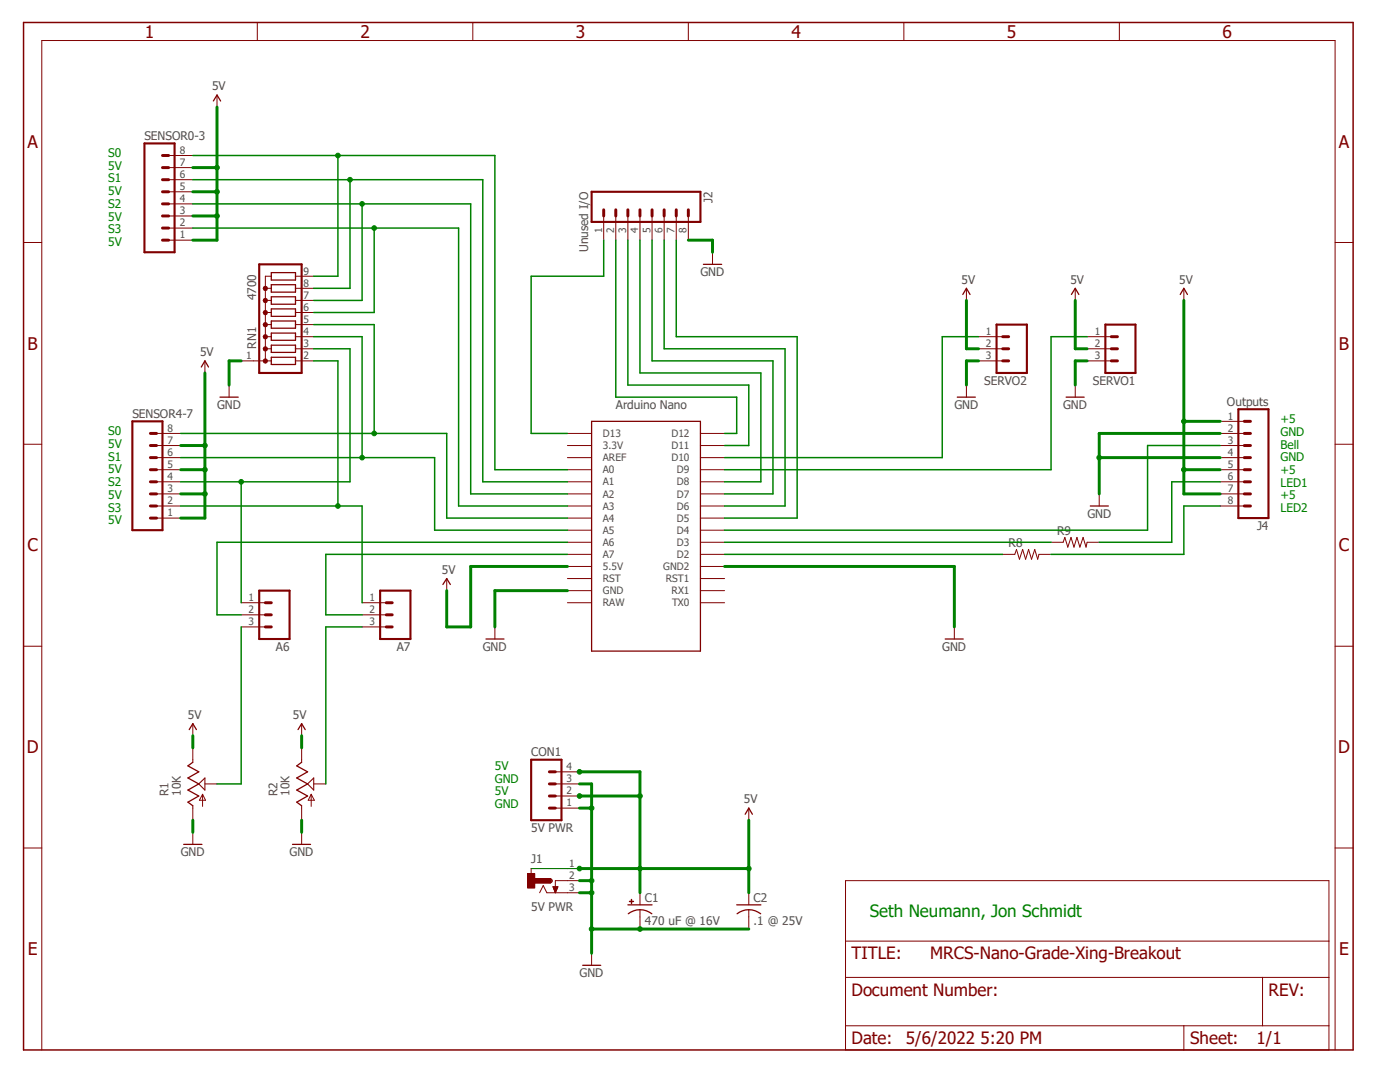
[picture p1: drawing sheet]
<svg xmlns="http://www.w3.org/2000/svg" width="279mm" height="216mm" viewBox="0 0 279 216" stroke-linecap="round" stroke-linejoin="round" font-family="sans-serif">
<path d="M4.2 4.2l266.2 205.9M270.4 4.2l-266.2 205.9" fill="none" stroke="#fff" stroke-width=".2"/>
<path d="M4.7 4.5h265.3v205h-265.3z" fill="none" stroke="#800000" stroke-width=".3"/>
<g fill="none" stroke="#800000" stroke-width=".2">
<path d="M51.4 4.5v3.6M94.4 4.5v3.6M137.4 4.5v3.6M180.4 4.5v3.6M223.4 4.5v3.6M4.7 48.4h3.6M266.4 48.4h3.6M4.7 88.6h3.6M113.2 88.9h4.9M113.2 91.3h4.9M113.2 98.6h4.9M113.2 96.1h4.9"/>
<path d="M113.2 93.7h4.9M113.2 86.5h4.9M139.8 88.9h4.8M139.8 91.3h4.8M139.8 98.6h4.8M139.8 96.1h4.8M139.8 93.7h4.8M139.8 86.5h4.8M266.4 88.6h3.6M113.2 117.9h4.9M113.2 115.4h4.9M113.2 113h4.9"/>
<path d="M113.2 110.6h4.9M113.2 108.2h4.9M113.2 105.8h4.9M113.2 103.4h4.9M113.2 101h4.9M139.8 117.9h4.8M139.8 115.4h4.8M139.8 113h4.8M139.8 110.6h4.8M139.8 108.2h4.8M139.8 105.8h4.8M139.8 103.4h4.8"/>
<path d="M139.8 101h4.8M4.7 128.9h3.6M113.2 120.3h4.9M139.8 120.3h4.8M266.4 128.9h3.6M4.7 169.2h3.6M107.7 178.1l.7-1.4 .7 1.4h4.1M113.2 175.7h-2.4v2.4M113.2 173.3h-7.2v1.2M168.7 175.7h96.5v33.8h-96.5zM266.4 169.2h3.6M168.7 195h96.5"/>
<path d="M168.7 187.8h96.5M252 195v9.7M8.3 209.5v-201.4h258.1v201.4M168.7 204.7h96.5M236.3 204.7v4.8"/>
</g>
<path d="M118.1 84.1h21.7v45.8h-21.7zM109.6 175.4a.36 .36 0 0 1 .4 .3 .36 .36 0 0 1-.4 .4M109.9 175.4a.37 .37 0 0 1 .3 .3 .37 .37 0 0 1-.2 .4h-.1" fill="none" stroke="#800000" stroke-width=".25"/>
<path d="M106.8 175.3h3.1v.9h-3.1z" fill-rule="evenodd" fill="#800000"/>
<path d="M106.8 175.3h3.1v.9h-3.1z" fill="none" stroke="#800000" stroke-width=".2"/>
<path d="M105.3 174.3h1.4v2.9h-1.4z" fill-rule="evenodd" fill="#800000"/>
<g fill="none" stroke="#800000" stroke-width=".2">
<path d="M43.3 19v2.4M192.9 57.5v2.4M214.6 57.5v2.4M236.3 57.5v2.4M45.7 76.8v2.4M192.9 76.8v2.4M195.3 67.2h4.8M195.3 69.6h4.8M195.3 72h4.8M214.6 76.8v2.4M219.4 98.6v2.4M89.2 115.4v2.5"/>
<path d="M98.8 125.1v2.4M190.5 125.1v2.4M110.8 158.8h4.9M110.8 156.4h4.9M110.8 154h4.9M105.3 174.3h1.4v2.9h-1.4zM110.4 177h.9l-.5 1.1zM110.4 177h.9M110.4 177.2h.8M110.4 177.1h.9M110.5 177.3h.7M110.5 177.4h.7"/>
<path d="M110.6 177.5h.5M110.6 177.4h.5M110.6 177.6h.5M110.7 177.7h.3M110.7 177.8h.3M110.7 177.9h.2M110.8 178h.1M110.8 178.1h.1M110.8 161.2h4.9M113.2 173.3h2.5M113.2 175.7h2.5M113.2 178.1h2.5"/>
<path d="M149.4 161.2v2.5M118.1 190.2v2.4M127.7 181.5v1.5"/>
</g>
<g fill="none" stroke="#800000" stroke-width=".25">
<path d="M42.6 20.2l.7-1.2 .7 1.2M192.2 58.8l.7-1.3 .7 1.3M213.8 58.8l.8-1.3 .7 1.3M235.5 58.8l.8-1.3 .7 1.3M43.9 79.2h3.6M191.1 79.2h3.5M212.8 79.2h3.6M88.4 116.6l.8-1.2 .7 1.2M217.6 101h3.6M97 127.5h3.6M188.6 127.5h3.6M148.7 162.5l.7-1.3 .8 1.3"/>
<path d="M116.3 192.6h3.6M125.3 180.6h4.8M125.4 182.3a3.8 3.8 0 0 1 4.7 0"/>
</g>
<path d="M198.9 64.8h6v9.6h-6zM106 151.6h6.1v12.1h-6.1z" fill="none" stroke="#800000" stroke-width=".42"/>
<path d="M200.1 72h1.2M200.1 69.6h1.2M200.1 67.2h1.2M109.6 156.4h1.2M109.6 158.8h1.2M109.6 154h1.2M109.6 161.2h1.2" fill="none" stroke="#800000" stroke-width=".59"/>
<path d="M125.6 179.8l.8 .1z" fill-rule="evenodd" fill="#800000"/>
<path d="M125.6 179.8l.8 .1z" fill="none" stroke="#800000" stroke-width=".2"/>
<path d="M126 179.5l.1 .8z" fill-rule="evenodd" fill="#800000"/>
<g fill="none" stroke="#800000" stroke-width=".2">
<path d="M33.7 38.3h4.8M33.7 35.9h4.8M33.7 33.4h4.8M33.7 31h4.8M33.7 47.9h4.8M33.7 45.5h4.8M33.7 43.1h4.8M33.7 40.7h4.8M53 59.9h1.1M53 57.5h1.1M54.1 55.1h-1.1v16.9M59 59.9h1.2"/>
<path d="M59 57.5h1.2M59 55.1h1.2M50.5 72h3.6M53 69.6h1.1M53 67.2h1.1M53 64.8h1.1M53 62.4h1.1M59 72h1.2M59 69.6h1.2M59 67.2h1.2M59 64.8h1.2M59 62.4h1.2"/>
<path d="M31.2 98.6h4.9M31.2 96.1h4.9M31.2 93.7h4.9M31.2 91.3h4.9M31.2 88.9h4.9M31.2 86.5h4.9M243.5 98.6h4.8M243.5 96.1h4.8M243.5 93.7h4.8M243.5 91.3h4.8M243.5 88.9h4.8M243.5 86.5h4.8"/>
<path d="M243.5 84.1h4.8M31.2 103.4h4.9M31.2 101h4.9M200.1 110.6h2.4l.4-1 .6 2 .6-2 .6 2 .6-2 .6 2 .6-2 .6 2 .2-1h2.5M209.8 108.2h2.4l.3-1 .6 2 .6-2 .6 2 .6-2 .6 2 .7-2 .5 2 .3-1h2.4M243.5 101h4.8M126 179.5l.1 .8zM127.7 178.1v2.5M149.4 178.1v2.5M127.7 183v2.4M149.4 181.5v3.9"/>
</g>
<path d="M54.1 54.4h4.9v1.5h-4.9zM54.1 56.8h4.9v1.5h-4.9zM54.1 59.2h4.9v1.5h-4.9zM54.1 71.3h4.9v1.4h-4.9zM54.1 61.6h4.9v1.5h-4.9zM54.1 64.1h4.9v1.4h-4.9zM54.1 66.5h4.9v1.4h-4.9zM54.1 68.9h4.9v1.4h-4.9zM147 180.6h4.8M147.1 182.3a3.8 3.8 0 0 1 4.7 0" fill="none" stroke="#800000" stroke-width=".25"/>
<path d="M28.8 28.6h6v21.7h-6zM51.7 52.7h8.5v21.7h-8.5zM26.4 84.1h6v21.7h-6zM247.1 81.7h6.1v21.7h-6.1z" fill="none" stroke="#800000" stroke-width=".42"/>
<g fill="none" stroke="#800000" stroke-width=".59">
<path d="M32.4 38.3h1.3M32.4 35.9h1.3M32.4 33.4h1.3M32.4 31h1.3M32.4 43.1h1.3M32.4 45.5h1.3M32.4 47.9h1.3M32.4 40.7h1.3M30 98.6h1.2M30 93.7h1.2M30 96.1h1.2M30 91.3h1.2"/>
<path d="M30 88.9h1.2M30 86.5h1.2M248.3 98.6h1.3M248.3 93.7h1.3M248.3 96.1h1.3M248.3 91.3h1.3M248.3 88.9h1.3M248.3 86.5h1.3M248.3 84.1h1.3M30 101h1.2M30 103.4h1.2M248.3 101h1.3"/>
</g>
<path d="M52.7 57.2l.3-.1 .3 .1 .1 .3-.1 .4-.3 .1-.3-.1-.2-.4h.5h-.5z" fill-rule="evenodd" fill="#800000"/>
<path d="M52.7 57.2l.3-.1 .3 .1 .1 .3-.1 .4-.3 .1-.3-.1-.2-.4h.5h-.5z" fill="none" stroke="#800000" stroke-width=".2"/>
<path d="M52.7 59.6l.3-.1 .3 .1 .1 .3-.1 .4-.3 .1-.3-.1-.2-.4h.5h-.5z" fill-rule="evenodd" fill="#800000"/>
<path d="M52.7 59.6l.3-.1 .3 .1 .1 .3-.1 .4-.3 .1-.3-.1-.2-.4h.5h-.5z" fill="none" stroke="#800000" stroke-width=".2"/>
<path d="M52.7 62.1l.3-.2 .3 .2 .1 .3-.1 .3-.3 .1-.3-.1-.2-.3h.5h-.5z" fill-rule="evenodd" fill="#800000"/>
<path d="M52.7 62.1l.3-.2 .3 .2 .1 .3-.1 .3-.3 .1-.3-.1-.2-.3h.5h-.5z" fill="none" stroke="#800000" stroke-width=".2"/>
<path d="M52.7 64.5l.3-.2 .3 .2 .1 .3-.1 .3-.3 .1-.3-.1-.2-.3h.5h-.5z" fill-rule="evenodd" fill="#800000"/>
<path d="M52.7 64.5l.3-.2 .3 .2 .1 .3-.1 .3-.3 .1-.3-.1-.2-.3h.5h-.5z" fill="none" stroke="#800000" stroke-width=".2"/>
<path d="M52.7 66.9l.3-.1 .3 .1 .1 .3-.1 .3-.3 .1-.3-.1-.2-.3h.5h-.5z" fill-rule="evenodd" fill="#800000"/>
<path d="M52.7 66.9l.3-.1 .3 .1 .1 .3-.1 .3-.3 .1-.3-.1-.2-.3h.5h-.5z" fill="none" stroke="#800000" stroke-width=".2"/>
<path d="M52.7 69.3l.3-.1 .3 .1 .1 .3-.1 .3-.3 .2-.3-.2-.2-.3h.5h-.5z" fill-rule="evenodd" fill="#800000"/>
<path d="M52.7 69.3l.3-.1 .3 .1 .1 .3-.1 .3-.3 .2-.3-.2-.2-.3h.5h-.5z" fill="none" stroke="#800000" stroke-width=".2"/>
<path d="M52.7 71.7l.3-.1 .3 .1 .1 .3-.1 .3-.3 .2-.3-.2-.2-.3h.5h-.5z" fill-rule="evenodd" fill="#800000"/>
<g fill="none" stroke="#800000" stroke-width=".2">
<path d="M60.2 59.9h2.4M60.2 57.5h2.4M60.2 55.1h2.4M120.5 43.1v4.8M122.9 43.1v4.8M125.3 43.1v4.8M127.7 43.1v4.8M130.1 43.1v4.8M132.5 43.1v4.8M135 43.1v4.8M137.4 43.1v4.8M142.2 50.3v2.4"/>
<path d="M40.9 72v2.4M48.1 72h2.4M52.7 71.7l.3-.1 .3 .1 .1 .3-.1 .3-.3 .2-.3-.2-.2-.3h.5h-.5zM60.2 72h2.4M60.2 69.6h2.4M60.2 67.2h2.4M60.2 64.8h2.4M60.2 62.4h2.4M217 72h4.8M217 69.6h4.8M217 67.2h4.8M48.1 120.3h4.9"/>
<path d="M48.1 122.7h4.9M48.1 125.1h4.9M72.3 120.3h4.8M72.3 122.7h4.8M72.3 125.1h4.8M38.5 144.4v2.4M38.5 149.2v2.9M40.4 158.5v2.4M40.4 158.5l.6 1.2h-1.2zM40.9 156.4h2.4M60.2 144.4v2.4M60.2 149.2v2.9"/>
<path d="M62.1 158.5l.6 1.2h-1.2zM62.1 158.5v2.4M62.6 156.4h2.4M38.5 160.8v2.9M38.5 166.1v2.4M60.2 160.8v2.9M60.2 166.1v2.4"/>
</g>
<path d="M118.1 38.3h21.7v6h-21.7zM220.6 64.8h6v9.6h-6zM51.7 117.9h6.1v9.6h-6.1zM75.9 117.9h6v9.6h-6z" fill="none" stroke="#800000" stroke-width=".42"/>
<g fill="none" stroke="#800000" stroke-width=".59">
<path d="M120.5 41.9v1.2M122.9 41.9v1.2M125.3 41.9v1.2M127.7 41.9v1.2M130.1 41.9v1.2M132.5 41.9v1.2M135 41.9v1.2M137.4 41.9v1.2M221.8 72h1.2M221.8 69.6h1.2M221.8 67.2h1.2M53 125.1h1.1"/>
<path d="M53 122.7h1.1M53 120.3h1.1M77.1 125.1h1.2M77.1 122.7h1.2M77.1 120.3h1.2"/>
</g>
<path d="M140.4 52.7h3.6M40.2 73.2l.7-1.2 .7 1.2M37.8 145.6l.7-1.2 .7 1.2M38.5 152.1l-1 .7 2.2 1.2-2.2 1.2 2.2 1.2-2.2 1.2 2.2 1.2-2.2 1.3 1 .7M59.5 145.6l.7-1.2 .7 1.2M60.2 152.1l-1 .7 2.2 1.2-2.2 1.2 2.2 1.2-2.2 1.2 2.2 1.2-2.2 1.3 1 .7M36.7 168.5h3.6M58.4 168.5h3.6" fill="none" stroke="#800000" stroke-width=".25"/>
<path d="M39.7 156.4l1.2-1.2v2.4zM61.4 156.4l1.2-1.2v2.4z" fill="none" stroke="#800000" stroke-width=".21"/>
<path d="M113.2 117.9h-14.4v7.2M144.6 113h45.9v12.1M115.7 156.4h2.4v33.8M115.7 161.2h2.4M115.7 175.7h2.4M115.7 178.1h2.4" fill="none" stroke="#008000" stroke-width=".59"/>
<circle cx="118.1" cy="178.1" r=".46" fill="#008000"/>
<circle cx="118.1" cy="178.1" r=".46" fill="none" stroke="#008000" stroke-width=".2"/>
<circle cx="118.1" cy="175.7" r=".46" fill="#008000"/>
<circle cx="118.1" cy="175.7" r=".46" fill="none" stroke="#008000" stroke-width=".2"/>
<circle cx="118.1" cy="161.2" r=".46" fill="#008000"/>
<circle cx="118.1" cy="161.2" r=".46" fill="none" stroke="#008000" stroke-width=".2"/>
<path d="M118.1 185.4h31.3" fill="none" stroke="#008000" stroke-width=".59"/>
<circle cx="118.1" cy="185.4" r=".46" fill="#008000"/>
<circle cx="118.1" cy="185.4" r=".46" fill="none" stroke="#008000" stroke-width=".2"/>
<circle cx="127.7" cy="185.4" r=".46" fill="#008000"/>
<circle cx="127.7" cy="185.4" r=".46" fill="none" stroke="#008000" stroke-width=".2"/>
<path d="M219.4 91.3h24.1M243.5 86.5h-24.1v12.1" fill="none" stroke="#008000" stroke-width=".59"/>
<circle cx="219.4" cy="91.3" r=".46" fill="#008000"/>
<g fill="none" stroke="#008000" stroke-width=".2">
<path d="M106 173.3h9.7"/>
<circle cx="219.4" cy="91.3" r=".46"/>
</g>
<path d="M137.4 47.9h4.8v2.4M48.1 72h-2.4v4.8M195.3 72h-2.4v4.8M217 72h-2.4v4.8M115.7 154h12v24.1M115.7 158.8h12M38.5 163.7v2.4M60.2 163.7v2.4M115.7 173.3h33.7" fill="none" stroke="#008000" stroke-width=".59"/>
<circle cx="127.7" cy="158.8" r=".46" fill="#008000"/>
<circle cx="127.7" cy="158.8" r=".46" fill="none" stroke="#008000" stroke-width=".2"/>
<circle cx="127.7" cy="173.3" r=".46" fill="#008000"/>
<circle cx="127.7" cy="173.3" r=".46" fill="none" stroke="#008000" stroke-width=".2"/>
<path d="M149.4 173.3v4.8" fill="none" stroke="#008000" stroke-width=".59"/>
<circle cx="115.7" cy="173.3" r=".46" fill="#008000"/>
<circle cx="115.7" cy="173.3" r=".46" fill="none" stroke="#008000" stroke-width=".2"/>
<circle cx="115.7" cy="154" r=".46" fill="#008000"/>
<circle cx="115.7" cy="154" r=".46" fill="none" stroke="#008000" stroke-width=".2"/>
<circle cx="115.7" cy="158.8" r=".46" fill="#008000"/>
<circle cx="115.7" cy="158.8" r=".46" fill="none" stroke="#008000" stroke-width=".2"/>
<path d="M149.4 163.7v9.6" fill="none" stroke="#008000" stroke-width=".59"/>
<circle cx="149.4" cy="173.3" r=".46" fill="#008000"/>
<circle cx="149.4" cy="173.3" r=".46" fill="none" stroke="#008000" stroke-width=".2"/>
<path d="M236.3 59.9v38.7h7.2M236.3 93.7h7.2" fill="none" stroke="#008000" stroke-width=".59"/>
<circle cx="236.3" cy="93.7" r=".46" fill="#008000"/>
<circle cx="236.3" cy="93.7" r=".46" fill="none" stroke="#008000" stroke-width=".2"/>
<path d="M236.3 84.1h7.2" fill="none" stroke="#008000" stroke-width=".59"/>
<circle cx="236.3" cy="84.1" r=".46" fill="#008000"/>
<circle cx="236.3" cy="84.1" r=".46" fill="none" stroke="#008000" stroke-width=".2"/>
<path d="M38.5 38.3h4.8v9.6h-4.8M38.5 43.1h4.8M192.9 59.9v9.7h2.4M214.6 59.9v9.7h2.4" fill="none" stroke="#008000" stroke-width=".59"/>
<circle cx="43.3" cy="43.1" r=".46" fill="#008000"/>
<circle cx="43.3" cy="43.1" r=".46" fill="none" stroke="#008000" stroke-width=".2"/>
<path d="M38.5 33.4h4.8v4.9" fill="none" stroke="#008000" stroke-width=".59"/>
<circle cx="43.3" cy="38.3" r=".46" fill="#008000"/>
<circle cx="43.3" cy="38.3" r=".46" fill="none" stroke="#008000" stroke-width=".2"/>
<path d="M43.3 21.4v12" fill="none" stroke="#008000" stroke-width=".59"/>
<circle cx="43.3" cy="33.4" r=".46" fill="#008000"/>
<circle cx="43.3" cy="33.4" r=".46" fill="none" stroke="#008000" stroke-width=".2"/>
<path d="M36.1 88.9h4.8v14.5h-4.8M36.1 93.7h4.8M36.1 98.6h4.8" fill="none" stroke="#008000" stroke-width=".59"/>
<circle cx="40.9" cy="98.6" r=".46" fill="#008000"/>
<circle cx="40.9" cy="98.6" r=".46" fill="none" stroke="#008000" stroke-width=".2"/>
<circle cx="40.9" cy="93.7" r=".46" fill="#008000"/>
<circle cx="40.9" cy="93.7" r=".46" fill="none" stroke="#008000" stroke-width=".2"/>
<path d="M40.9 74.4v14.5" fill="none" stroke="#008000" stroke-width=".59"/>
<circle cx="40.9" cy="88.9" r=".46" fill="#008000"/>
<circle cx="40.9" cy="88.9" r=".46" fill="none" stroke="#008000" stroke-width=".2"/>
<path d="M113.2 113h-19.3v12.1h-4.7v-7.2M38.5 146.8v2.4M60.2 146.8v2.4" fill="none" stroke="#008000" stroke-width=".59"/>
<path d="M38.5 31h60.3v62.7h14.4M67.4 31v24.1h-4.8" fill="none" stroke="#008000" stroke-width=".3"/>
<circle cx="67.4" cy="31" r=".46" fill="#008000"/>
<circle cx="67.4" cy="31" r=".46" fill="none" stroke="#008000" stroke-width=".2"/>
<path d="M38.5 40.7h55.4v57.9h19.3M72.3 40.7v19.2h-9.7" fill="none" stroke="#008000" stroke-width=".3"/>
<circle cx="72.3" cy="40.7" r=".46" fill="#008000"/>
<circle cx="72.3" cy="40.7" r=".46" fill="none" stroke="#008000" stroke-width=".2"/>
<path d="M38.5 45.5h53v55.5h21.7M74.7 45.5v16.9h-12.1" fill="none" stroke="#008000" stroke-width=".3"/>
<circle cx="74.7" cy="45.5" r=".46" fill="#008000"/>
<circle cx="74.7" cy="45.5" r=".46" fill="none" stroke="#008000" stroke-width=".2"/>
<path d="M38.5 35.9h57.9v60.2h16.8M69.8 35.9v21.6h-7.2" fill="none" stroke="#008000" stroke-width=".3"/>
<circle cx="69.9" cy="35.9" r=".46" fill="#008000"/>
<circle cx="69.9" cy="35.9" r=".46" fill="none" stroke="#008000" stroke-width=".2"/>
<path d="M62.6 64.8h12.1v21.7M195.3 67.2h-7.3v24.1h-43.4M217 67.2h-7.2v26.5h-65.2M36.1 86.5h53.1v16.9h24M243.5 96.1h-9.7v12.1h-14.4M243.5 88.9h-14.5v16.9h-84.4M144.6 110.6h55.5M144.6 108.2h65.2M243.5 101h-7.2v9.6h-26.5" fill="none" stroke="#008000" stroke-width=".3"/>
<circle cx="74.7" cy="86.5" r=".46" fill="#008000"/>
<circle cx="74.7" cy="86.5" r=".46" fill="none" stroke="#008000" stroke-width=".2"/>
<path d="M62.6 67.2h9.7v24.1M36.1 91.3h50.6v14.5h26.5" fill="none" stroke="#008000" stroke-width=".3"/>
<circle cx="72.3" cy="91.3" r=".46" fill="#008000"/>
<circle cx="72.3" cy="91.3" r=".46" fill="none" stroke="#008000" stroke-width=".2"/>
<path d="M62.6 69.6h7.2v26.5h-33.7M48.1 96.1v24.2" fill="none" stroke="#008000" stroke-width=".3"/>
<circle cx="48.1" cy="96.1" r=".46" fill="#008000"/>
<circle cx="48.1" cy="96.1" r=".46" fill="none" stroke="#008000" stroke-width=".2"/>
<g fill="none" stroke="#008000" stroke-width=".3">
<path d="M120.5 47.9v7.2h-14.5v31.4h7.2M122.9 47.9v31.3h24.1v7.3h-2.4M125.3 47.9v28.9h24.1v12.1h-4.8M127.7 47.9v26.5h24.1v21.7h-7.2M130.1 47.9v24.1h24.2v26.6h-9.7M132.5 47.9v21.7h24.2v31.4h-12.1M135 47.9v19.3h24.1v36.2h-14.5M62.6 72h4.8v29M36.1 101h36.2v19.3M113.2 108.2h-69.9v14.5h4.8M113.2 110.6h-48.2v12.1h7.3M48.1 125.1v31.3h-4.8"/>
<path d="M72.3 125.1h-7.3v31.3"/>
</g>
<circle cx="67.4" cy="101" r=".46" fill="#008000"/>
<circle cx="67.4" cy="101" r=".46" fill="none" stroke="#008000" stroke-width=".2"/>
<g font-size="3.5" fill="#800000">
<text x="28.9" y="7.5">1</text>
<text x="71.9" y="7.5">2</text>
<text x="114.9" y="7.5">3</text>
<text x="157.9" y="7.5">4</text>
<text x="201" y="7.5">5</text>
<text x="244" y="7.5">6</text>
<text x="5.5" y="29.5">A</text>
<text x="267.2" y="29.5">A</text>
<text x="5.5" y="69.8">B</text>
<text x="267.2" y="69.8">B</text>
<text x="5.5" y="110">C</text>
<text x="267.2" y="110">C</text>
<text x="5.3" y="150.3">D</text>
<text x="267" y="150.3">D</text>
<text x="5.5" y="190.6">E</text>
<text x="267.3" y="190.6">E</text>
</g>
<text font-size="3.4" fill="#008000" x="173.6" y="183">Seth Neumann, Jon Schmidt</text>
<g font-size="3.4" fill="#800000">
<text x="169.9" y="191.4">TITLE:</text>
<text x="185.6" y="191.4">MRCS-Nano-Grade-Xing-Breakout</text>
<text x="169.9" y="198.7">Document Number:</text>
<text x="253.2" y="198.7">REV:</text>
<text x="169.9" y="208.3">Date:</text>
<text x="180.8" y="208.3">5/6/2022 5:20 PM</text>
<text x="237.5" y="208.3">Sheet:</text>
<text x="250.7" y="208.3">1/1</text>
</g>
<g font-size="2.4" fill="#505050">
<text x="42.3" y="18">5V</text>
<text x="28.8" y="27.9">SENSOR0-3</text>
<text x="142.2" y="40.6" transform="rotate(-90 142.2 40.6)">J2</text>
<text x="117.3" y="50.3" transform="rotate(-90 117.3 50.3)">Unused I/O</text>
<text x="51.1" y="59.9" transform="rotate(-90 51.1 59.9)">4700</text>
<text x="139.8" y="55.2">GND</text>
<text x="191.9" y="56.6">5V</text>
<text x="213.6" y="56.6">5V</text>
<text x="235.3" y="56.6">5V</text>
<text x="39.9" y="71.1">5V</text>
<text x="51.1" y="69.6" transform="rotate(-90 51.1 69.6)">RN1</text>
<text x="196.4" y="76.8">SERVO2</text>
<text x="218.1" y="76.8">SERVO1</text>
<text x="26.4" y="83.4">SENSOR4-7</text>
<text x="43.3" y="81.7">GND</text>
<text x="122.9" y="81.7">Arduino Nano</text>
<text x="190.5" y="81.7">GND</text>
<text x="212.2" y="81.7">GND</text>
<text x="244.9" y="80.9">Outputs</text>
<text x="210.9" y="106.8">R9</text>
<text x="217" y="103.4">GND</text>
<text x="250.9" y="105.8">J4</text>
<text x="201.3" y="109.2">R8</text>
<text x="88.2" y="114.5">5V</text>
<text x="55" y="129.9">A6</text>
<text x="79.2" y="129.9">A7</text>
<text x="96.4" y="129.9">GND</text>
<text x="188" y="129.9">GND</text>
<text x="37.5" y="143.4">5V</text>
<text x="58.5" y="143.4">5V</text>
<text x="106" y="150.9">CON1</text>
<text x="33.7" y="158.8" transform="rotate(-90 33.7 158.8)">R1</text>
<text x="36.1" y="158.8" transform="rotate(-90 36.1 158.8)">10K</text>
<text x="55.4" y="158.8" transform="rotate(-90 55.4 158.8)">R2</text>
<text x="57.8" y="158.8" transform="rotate(-90 57.8 158.8)">10K</text>
<text x="148.5" y="160.3">5V</text>
<text x="106" y="166.1">5V PWR</text>
<text x="36.1" y="170.9">GND</text>
<text x="57.8" y="170.9">GND</text>
<text x="106" y="172.1">J1</text>
<text x="128.7" y="180">C1</text>
<text x="150.4" y="180">C2</text>
<text x="106" y="181.8">5V PWR</text>
<text x="128.7" y="184.5">470 uF @ 16V</text>
<text x="150.4" y="184.5">.1 @ 25V</text>
<text x="115.7" y="195">GND</text>
</g>
<g font-size="2.4" fill="#008000">
<text x="21.6" y="31.3">S0</text>
<text x="21.6" y="33.9">5V</text>
<text x="21.6" y="36.4">S1</text>
<text x="21.6" y="38.9">5V</text>
<text x="21.6" y="41.5">S2</text>
<text x="21.6" y="44">5V</text>
<text x="21.6" y="46.6">S3</text>
<text x="21.6" y="49.1">5V</text>
<text x="21.6" y="86.8">S0</text>
<text x="21.6" y="89.4">5V</text>
<text x="255.6" y="84.4">+5</text>
<text x="255.6" y="87">GND</text>
<text x="255.6" y="89.5">Bell</text>
<text x="21.6" y="91.9">S1</text>
<text x="21.6" y="94.4">5V</text>
<text x="255.6" y="92">GND</text>
<text x="255.6" y="94.6">+5</text>
<text x="21.6" y="97">S2</text>
<text x="21.6" y="99.5">5V</text>
<text x="255.6" y="97.1">LED1</text>
<text x="255.6" y="99.7">+5</text>
<text x="21.6" y="102.1">S3</text>
<text x="21.6" y="104.6">5V</text>
<text x="255.6" y="102.2">LED2</text>
<text x="98.8" y="153.6">5V</text>
<text x="98.8" y="156.2">GND</text>
<text x="98.8" y="158.7">5V</text>
<text x="98.8" y="161.2">GND</text>
</g>
<g font-size="2" fill="#505050">
<text x="35.9" y="35.5">6</text>
<text x="35.9" y="33.1">7</text>
<text x="35.9" y="30.7">8</text>
<text x="35.9" y="40.3">4</text>
<text x="35.9" y="37.9">5</text>
<text x="35.9" y="47.6">1</text>
<text x="35.9" y="45.2">2</text>
<text x="35.9" y="42.8">3</text>
<text x="120.1" y="46.4" transform="rotate(-90 120.1 46.4)">1</text>
<text x="122.6" y="46.4" transform="rotate(-90 122.6 46.4)">2</text>
<text x="125" y="46.4" transform="rotate(-90 125 46.4)">3</text>
<text x="127.4" y="46.4" transform="rotate(-90 127.4 46.4)">4</text>
<text x="129.8" y="46.4" transform="rotate(-90 129.8 46.4)">5</text>
<text x="132.2" y="46.4" transform="rotate(-90 132.2 46.4)">6</text>
<text x="134.6" y="46.4" transform="rotate(-90 134.6 46.4)">7</text>
<text x="137" y="46.4" transform="rotate(-90 137 46.4)">8</text>
<text x="60.5" y="59.6">7</text>
<text x="60.5" y="57.2">8</text>
<text x="60.5" y="54.8">9</text>
<text x="60.5" y="64.4">5</text>
<text x="60.5" y="62">6</text>
<text x="49.1" y="71.7">1</text>
<text x="60.5" y="69.3">3</text>
<text x="60.5" y="66.8">4</text>
<text x="60.5" y="71.7">2</text>
<text x="196.8" y="66.8">1</text>
<text x="196.8" y="69.3">2</text>
<text x="196.8" y="71.7">3</text>
<text x="218.5" y="66.8">1</text>
<text x="218.5" y="69.3">2</text>
<text x="218.5" y="71.7">3</text>
<text x="245" y="83.7">1</text>
<text x="33.4" y="88.6">7</text>
<text x="33.4" y="86.2">8</text>
<text x="120.3" y="89.6">3.3V</text>
<text x="120.3" y="87.2">D13</text>
<text x="134" y="89.6">D11</text>
<text x="134" y="87.2">D12</text>
<text x="245" y="86.2">2</text>
<text x="245" y="88.6">3</text>
<text x="33.4" y="95.8">4</text>
<text x="33.4" y="93.4">5</text>
<text x="33.4" y="91">6</text>
<text x="120.3" y="92">AREF</text>
<text x="120.3" y="94.4">A0</text>
<text x="134" y="92">D10</text>
<text x="135.1" y="94.4">D9</text>
<text x="245" y="91">4</text>
<text x="245" y="93.4">5</text>
<text x="245" y="95.8">6</text>
<text x="33.4" y="100.6">2</text>
<text x="33.4" y="98.2">3</text>
<text x="120.3" y="101.7">A3</text>
<text x="120.3" y="99.3">A2</text>
<text x="120.3" y="96.9">A1</text>
<text x="135.1" y="101.7">D6</text>
<text x="135.1" y="99.3">D7</text>
<text x="135.1" y="96.9">D8</text>
<text x="245" y="98.2">7</text>
<text x="245" y="100.6">8</text>
<text x="33.4" y="103">1</text>
<text x="120.3" y="106.5">A5</text>
<text x="120.3" y="104.1">A4</text>
<text x="135.1" y="106.5">D4</text>
<text x="135.1" y="104.1">D5</text>
<text x="120.3" y="113.8">5.5V</text>
<text x="120.3" y="111.3">A7</text>
<text x="120.3" y="108.9">A6</text>
<text x="132.4" y="113.8">GND2</text>
<text x="135.1" y="111.3">D2</text>
<text x="135.1" y="108.9">D3</text>
<text x="49.6" y="119.9">1</text>
<text x="73.7" y="119.9">1</text>
<text x="120.3" y="118.6">GND</text>
<text x="120.3" y="116.2">RST</text>
<text x="132.9" y="116.2">RST1</text>
<text x="134" y="118.6">RX1</text>
<text x="49.6" y="122.3">2</text>
<text x="49.6" y="124.8">3</text>
<text x="73.7" y="122.3">2</text>
<text x="73.7" y="124.8">3</text>
<text x="120.3" y="121">RAW</text>
<text x="134.1" y="121">TX0</text>
<text x="113.1" y="153.7">4</text>
<text x="113.1" y="160.9">1</text>
<text x="113.1" y="158.5">2</text>
<text x="113.1" y="156.1">3</text>
<text x="113.6" y="173">1</text>
<text x="113.6" y="175.4">2</text>
<text x="113.6" y="177.8">3</text>
</g>
</svg>
